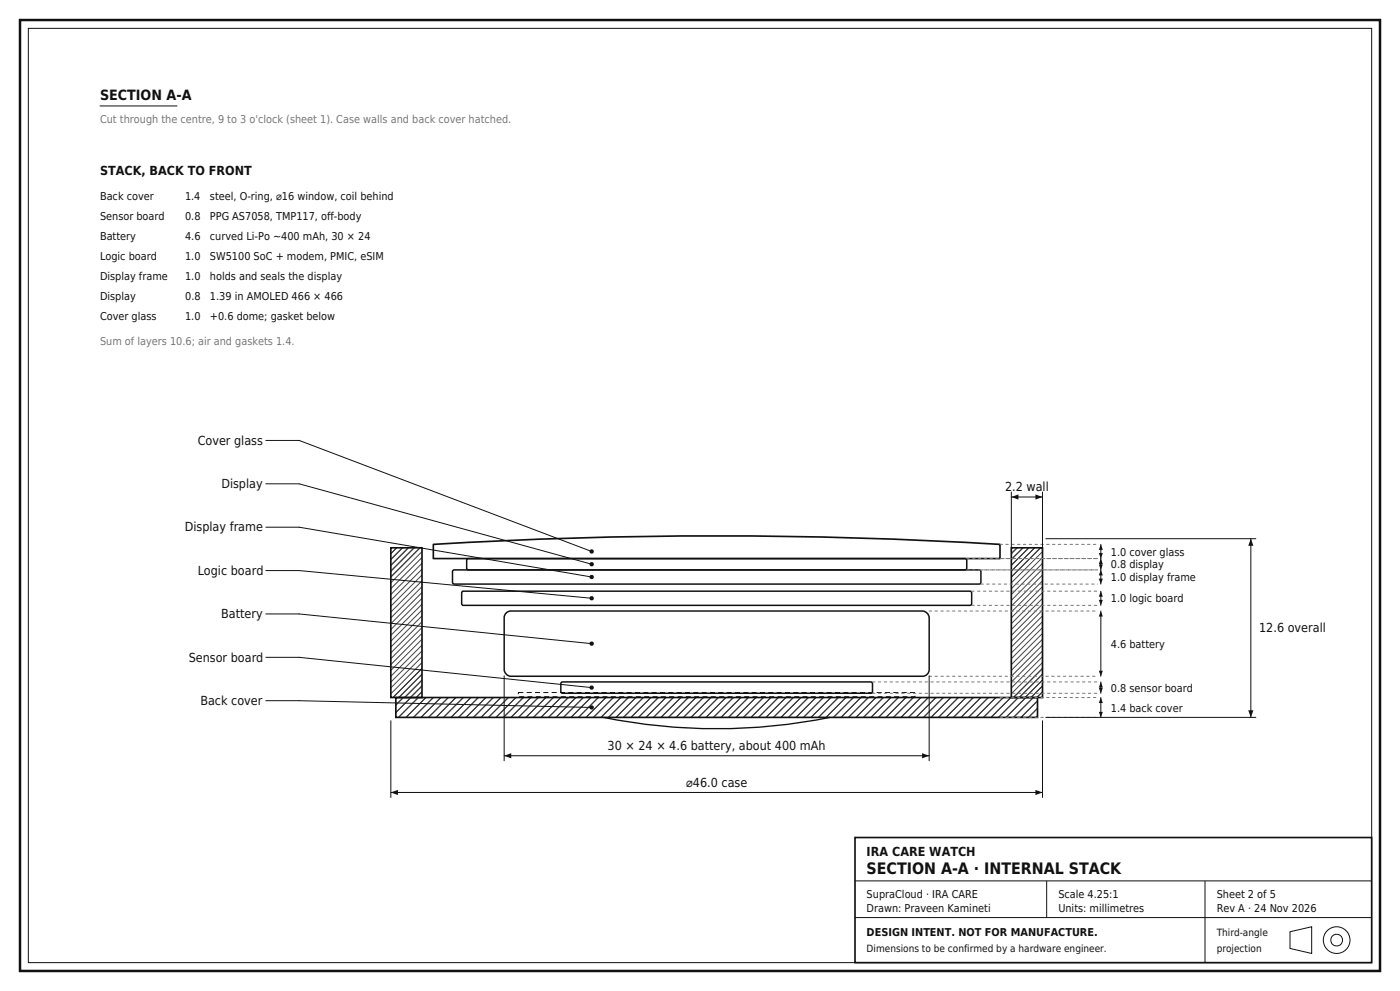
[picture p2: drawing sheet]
<svg xmlns="http://www.w3.org/2000/svg" width="315mm" height="223mm" viewBox="0 0 315 223" stroke-linecap="round" stroke-linejoin="round" font-family="sans-serif">
<path d="M4.5 4.5h306v213.8h-306z" fill="none" stroke="#111" stroke-width=".56"/>
<path d="M6.4 6.4h302.2v210h-302.2zM22.5 23.8h17.3" fill="none" stroke="#111" stroke-width=".22"/>
<path d="M87.9 123.1v33.7M95 123.1v33.7M227.5 123.1v33.7M234.6 123.1v33.7M89 156.8v4.4" fill="none" stroke="#000" stroke-width=".22"/>
<g fill="none" stroke="#444" stroke-width=".22">
<path d="M87.9 123.1v.1M89.2 123.1l-1.3 1.4M90.6 123.1l-2.7 2.7M91.9 123.1l-4 4M93.2 123.1l-5.3 5.3M94.5 123.1l-6.6 6.6M227.5 123.1v.1M228.9 123.1l-1.4 1.4M230.2 123.1l-2.7 2.7M231.5 123.1l-4 4M232.8 123.1l-5.3 5.3M234.1 123.1l-6.6 6.6"/>
<path d="M89.1 156.8h-.1M90.7 156.8l-1.7 1.7M92.4 156.8l-3.4 3.4M94.1 156.8l-4.4 4.4M95 150.2l-6.6 6.6M95 151.5l-5.3 5.3M95 152.8l-4 4M95 154.1l-2.7 2.7M95 155.4l-1.3 1.4M95 156.8h.1M95.8 156.8l-4.4 4.4M97.5 156.8l-4.5 4.4"/>
<path d="M99.2 156.8l-4.5 4.4M100.9 156.8l-4.5 4.4M102.6 156.8l-4.5 4.4M104.3 156.8l-4.5 4.4M105.9 156.8l-4.4 4.4M107.6 156.8l-4.4 4.4M109.3 156.8l-4.5 4.4M111 156.8l-4.5 4.4M112.7 156.8l-4.5 4.4M114.4 156.8l-4.5 4.4M116.1 156.8l-4.5 4.4M117.7 156.8l-4.4 4.4"/>
<path d="M119.4 156.8l-4.4 4.4M121.1 156.8l-4.4 4.4M122.8 156.8l-4.5 4.4M124.5 156.8l-4.5 4.4M126.2 156.8l-4.5 4.4M127.9 156.8l-4.5 4.4M129.6 156.8l-4.5 4.4M131.2 156.8l-4.4 4.4M132.9 156.8l-4.4 4.4M134.6 156.8l-4.4 4.4M136.3 156.8l-4.5 4.4M138 156.8l-4.5 4.4"/>
<path d="M139.7 156.8l-4.5 4.4M141.4 156.8l-4.5 4.4M143.1 156.8l-4.5 4.4M144.8 156.8l-4.5 4.4M146.4 156.8l-4.4 4.4M148.1 156.8l-4.4 4.4M149.8 156.8l-4.4 4.4M151.5 156.8l-4.5 4.4M153.2 156.8l-4.5 4.4M154.9 156.8l-4.5 4.4M156.6 156.8l-4.5 4.4M158.2 156.8l-4.4 4.4"/>
<path d="M159.9 156.8l-4.4 4.4M161.6 156.8l-4.4 4.4M163.3 156.8l-4.5 4.4M165 156.8l-4.5 4.4M166.7 156.8l-4.5 4.4M168.4 156.8l-4.5 4.4M170.1 156.8l-4.5 4.4M171.8 156.8l-4.5 4.4M173.4 156.8l-4.4 4.4M175.1 156.8l-4.4 4.4M176.8 156.8l-4.5 4.4M178.5 156.8l-4.5 4.4"/>
<path d="M180.2 156.8l-4.5 4.4M181.9 156.8l-4.5 4.4M183.6 156.8l-4.5 4.4M185.2 156.8l-4.4 4.4M186.9 156.8l-4.4 4.4M188.6 156.8l-4.4 4.4M190.3 156.8l-4.4 4.4M192 156.8l-4.5 4.4M193.7 156.8l-4.5 4.4M195.4 156.8l-4.5 4.4M197.1 156.8l-4.5 4.4M198.8 156.8l-4.5 4.4"/>
<path d="M200.4 156.8l-4.4 4.4M202.1 156.8l-4.4 4.4M203.8 156.8l-4.5 4.4M205.5 156.8l-4.5 4.4M207.2 156.8l-4.5 4.4M208.9 156.8l-4.5 4.4M210.6 156.8l-4.5 4.4M212.2 156.8l-4.4 4.4M213.9 156.8l-4.4 4.4M215.6 156.8l-4.4 4.4M217.3 156.8l-4.4 4.4M219 156.8l-4.5 4.4"/>
<path d="M220.7 156.8l-4.5 4.4M222.4 156.8l-4.5 4.4M224.1 156.8l-4.5 4.4M225.8 156.8l-4.5 4.4M227.4 156.8l-4.4 4.4M229.1 156.8l-4.4 4.4M230.8 156.8l-4.5 4.4M232.5 156.8l-4.5 4.4M233.5 157.5l-3.8 3.7M233.5 159.2l-2.1 2M234.6 151.5l-5.3 5.3M234.6 152.8l-4 4"/>
<path d="M234.6 154.1l-2.6 2.7M234.6 155.4l-1.3 1.4M234.6 156.8h.1M234.6 150.2l-6.6 6.6M233.5 160.9l-.4 .3"/>
</g>
<g fill="#000">
<path d="M89.2 123.1l-1.3 33.7zM90.6 123.1l-2.7 33.7zM91.9 123.1l-4 33.7zM93.2 123.1l-5.3 33.7zM94.5 123.1l-6.6 33.7zM95 123.1l-6.6 33.7zM95 123.1l-5.3 33.7zM95 123.1l-4 33.7zM95 123.1l-2.7 33.7zM95 123.1l-1.3 33.7zM228.9 123.1l-1.4 33.7zM230.2 123.1l-2.7 33.7z"/>
<path d="M231.5 123.1l-4 33.7zM232.8 123.1l-5.3 33.7zM234.1 123.1l-6.6 33.7zM234.6 123.1l-6.6 33.7zM234.6 123.1l-5.3 33.7zM234.6 123.1l-4 33.7zM234.6 123.1l-2.6 33.7zM234.6 123.1l-1.3 33.7zM90.7 156.8l-1.7 4.4zM92.4 156.8l-3.4 4.4zM89.7 161.2l4.4-4.4zM91.4 161.2l4.4-4.4z"/>
<path d="M93 161.2l4.5-4.4zM94.7 161.2l4.5-4.4zM96.4 161.2l4.5-4.4zM98.1 161.2l4.5-4.4zM99.8 161.2l4.5-4.4zM101.5 161.2l4.4-4.4zM103.2 161.2l4.4-4.4zM104.8 161.2l4.5-4.4zM106.5 161.2l4.5-4.4zM108.2 161.2l4.5-4.4zM109.9 161.2l4.5-4.4zM111.6 161.2l4.5-4.4z"/>
<path d="M113.3 161.2l4.4-4.4zM115 161.2l4.4-4.4zM116.7 161.2l4.4-4.4zM118.3 161.2l4.5-4.4zM120 161.2l4.5-4.4zM121.7 161.2l4.5-4.4zM123.4 161.2l4.5-4.4zM125.1 161.2l4.5-4.4zM126.8 161.2l4.4-4.4zM128.5 161.2l4.4-4.4zM130.2 161.2l4.4-4.4zM131.8 161.2l4.5-4.4z"/>
<path d="M133.5 161.2l4.5-4.4zM135.2 161.2l4.5-4.4zM136.9 161.2l4.5-4.4zM138.6 161.2l4.5-4.4zM140.3 161.2l4.5-4.4zM142 161.2l4.4-4.4zM143.7 161.2l4.4-4.4zM145.4 161.2l4.4-4.4zM147 161.2l4.5-4.4zM148.7 161.2l4.5-4.4zM150.4 161.2l4.5-4.4zM152.1 161.2l4.5-4.4z"/>
<path d="M153.8 161.2l4.4-4.4zM155.5 161.2l4.4-4.4zM157.2 161.2l4.4-4.4zM158.8 161.2l4.5-4.4zM160.5 161.2l4.5-4.4zM162.2 161.2l4.5-4.4zM163.9 161.2l4.5-4.4zM165.6 161.2l4.5-4.4zM167.3 161.2l4.5-4.4zM169 161.2l4.4-4.4zM170.7 161.2l4.4-4.4zM172.3 161.2l4.5-4.4z"/>
<path d="M174 161.2l4.5-4.4zM175.7 161.2l4.5-4.4zM177.4 161.2l4.5-4.4zM179.1 161.2l4.5-4.4zM180.8 161.2l4.4-4.4zM182.5 161.2l4.4-4.4zM184.2 161.2l4.4-4.4zM185.9 161.2l4.4-4.4zM187.5 161.2l4.5-4.4zM193.7 156.8l-4.5 4.4zM195.4 156.8l-4.5 4.4zM192.6 161.2l4.5-4.4z"/>
<path d="M194.3 161.2l4.5-4.4zM196 161.2l4.4-4.4zM197.7 161.2l4.4-4.4zM199.3 161.2l4.5-4.4zM201 161.2l4.5-4.4zM202.7 161.2l4.5-4.4zM204.4 161.2l4.5-4.4zM206.1 161.2l4.5-4.4zM212.2 156.8l-4.4 4.4zM209.5 161.2l4.4-4.4zM211.2 161.2l4.4-4.4zM212.9 161.2l4.4-4.4z"/>
<path d="M219 156.8l-4.5 4.4zM216.2 161.2l4.5-4.4zM217.9 161.2l4.5-4.4zM219.6 161.2l4.5-4.4zM221.3 161.2l4.5-4.4zM223 161.2l4.4-4.4zM229.1 156.8l-4.4 4.4zM226.3 161.2l4.5-4.4zM228 161.2l4.5-4.4zM233.5 156.8l-3.8 4.4zM233.5 156.8l-2.1 4.4z"/>
</g>
<path d="M95 123.1l-7.1 33.7zM234.6 123.1l-7.1 33.7z" fill="#000" stroke="#444" stroke-width=".22"/>
<path d="M87.9 123.1h7v33.7h-7zM97.5 122.4a1063.2 1063.2 0 0 1 127.5 0v3.2h-127.5zM227.5 123.1h7.1v33.7h-7.1zM89.1 156.8h144.3v4.4h-144.3z" fill="none" stroke="#111" stroke-width=".37"/>
<path d="M233.3 156.8v4.4" fill="none" stroke="#000" stroke-width=".39"/>
<path d="M135.8 161.2a128.8 128.8 0 0 0 51 0" fill="none" stroke="#111" stroke-width=".3"/>
<path d="M102 128.2l118.3-.1 .4 .4v2.4l-.4 .4h-118.1l-.4-.4v-2.4zM103.9 133.1l.4-.2h113.9l.4 .4v2.4l-.4 .4h-113.9l-.4-.4zM105.1 125.7l.3-.1h111.7l.4 .3v1.8l-.4 .4h-111.7l-.4-.4zM114.1 137.6l.8-.3h92.7a1.6 1.6 0 0 1 1.5 1.5v11.7a1.5 1.5 0 0 1-1.5 1.5h-92.7a1.6 1.6 0 0 1-1.5-1.5v-11.7l.1-.4zM126.4 153.3h69.5l.4 .4v1.8l-.4 .3h-69.3l-.4-.3v-1.8z" fill="none" stroke="#111" stroke-width=".34"/>
<path d="M116.6 155.7h89.3v.9h-89.3z" fill="none" stroke="#111" stroke-width=".22" stroke-dasharray="1.1 .7" stroke-linecap="butt"/>
<circle cx="133.1" cy="159" r=".49" fill="#111"/>
<path d="M67.3 157.5l65.8 1.5z" fill="#000" stroke="#111" stroke-width=".22"/>
<path d="M59.8 157.5h7.5" fill="none" stroke="#111" stroke-width=".22"/>
<circle cx="133.1" cy="154.6" r=".49" fill="#111"/>
<path d="M67.3 147.8l65.8 6.8z" fill="#000" stroke="#111" stroke-width=".22"/>
<path d="M59.8 147.8h7.5" fill="none" stroke="#111" stroke-width=".22"/>
<circle cx="133.1" cy="144.7" r=".49" fill="#111"/>
<path d="M67.3 138l65.8 6.7z" fill="#000" stroke="#111" stroke-width=".22"/>
<path d="M59.8 138h7.5" fill="none" stroke="#111" stroke-width=".22"/>
<circle cx="133.1" cy="134.5" r=".49" fill="#111"/>
<path d="M67.3 128.2l65.8 6.3z" fill="#000" stroke="#111" stroke-width=".22"/>
<path d="M59.8 128.2h7.5" fill="none" stroke="#111" stroke-width=".22"/>
<circle cx="133.1" cy="129.7" r=".49" fill="#111"/>
<path d="M67.3 118.5l65.8 11.2z" fill="#000" stroke="#111" stroke-width=".22"/>
<path d="M59.8 118.5h7.5" fill="none" stroke="#111" stroke-width=".22"/>
<circle cx="133.1" cy="126.8" r=".49" fill="#111"/>
<path d="M67.3 108.8l65.8 18z" fill="#000" stroke="#111" stroke-width=".22"/>
<path d="M59.8 108.8h7.5" fill="none" stroke="#111" stroke-width=".22"/>
<circle cx="133.1" cy="124" r=".49" fill="#111"/>
<path d="M67.3 99l65.8 25z" fill="#000" stroke="#111" stroke-width=".22"/>
<path d="M59.8 99h7.5M247.7 156.8v4.4" fill="none" stroke="#111" stroke-width=".22"/>
<path d="M225 156.8h21.9M225 161.2h21.9" fill="none" stroke="#777" stroke-width=".22" stroke-dasharray=".6 .7"/>
<g fill="#111">
<path d="M247.7 156.8l.4 1.2h-.9z"/>
<path d="M247.2 160h.9l-.4 1.2z"/>
</g>
<path d="M196.3 153.3h50.6M196.3 155.8h50.6" fill="none" stroke="#777" stroke-width=".22" stroke-dasharray=".6 .7"/>
<path d="M247.7 153.3v2.5" fill="none" stroke="#111" stroke-width=".22"/>
<g fill="#111">
<path d="M247.7 153.3l.4 1.2h-.9z"/>
<path d="M247.2 154.6h.9l-.4 1.2z"/>
</g>
<path d="M209.1 137.3h37.8M209.1 152h37.8" fill="none" stroke="#777" stroke-width=".22" stroke-dasharray=".6 .7"/>
<path d="M247.7 137.3v14.7" fill="none" stroke="#111" stroke-width=".22"/>
<g fill="#111">
<path d="M247.7 137.3l.4 1.3h-.9z"/>
<path d="M247.2 150.8h.9l-.4 1.2z"/>
</g>
<path d="M218.6 132.9h28.3M218.6 136.1h28.3" fill="none" stroke="#777" stroke-width=".22" stroke-dasharray=".6 .7"/>
<path d="M247.7 132.9v3.2" fill="none" stroke="#111" stroke-width=".22"/>
<g fill="#111">
<path d="M247.7 132.9l.4 1.2h-.9z"/>
<path d="M247.2 134.8h.9l-.4 1.3z"/>
</g>
<path d="M220.7 128.1h26.2M220.7 131.3h26.2" fill="none" stroke="#777" stroke-width=".22" stroke-dasharray=".6 .7"/>
<path d="M247.7 128.1v3.2" fill="none" stroke="#111" stroke-width=".22"/>
<g fill="#111">
<path d="M247.7 128.1l.4 1.2h-.9z"/>
<path d="M247.2 130h.9l-.4 1.3z"/>
</g>
<path d="M217.5 125.6h29.4M217.5 128.1h29.4" fill="none" stroke="#777" stroke-width=".22" stroke-dasharray=".6 .7"/>
<path d="M247.7 125.6v2.5" fill="none" stroke="#111" stroke-width=".22"/>
<g fill="#111">
<path d="M247.7 125.6l.4 1.2h-.9z"/>
<path d="M247.2 126.9h.9l-.4 1.2z"/>
</g>
<path d="M225 122.4h21.9M225 125.6h21.9" fill="none" stroke="#777" stroke-width=".22" stroke-dasharray=".6 .7"/>
<path d="M247.7 122.4v3.2" fill="none" stroke="#111" stroke-width=".22"/>
<g fill="#111">
<path d="M247.7 122.4l.4 1.2h-.9z"/>
<path d="M247.2 124.3h.9l-.4 1.3z"/>
</g>
<path d="M235.3 121.1h47.3M281.4 121.1v40.1M235.3 161.2h47.3" fill="none" stroke="#111" stroke-width=".22"/>
<g fill="#111">
<path d="M281.4 121.1l.6 1.6h-1.1z"/>
<path d="M280.9 159.7h1.1l-.6 1.5z"/>
</g>
<path d="M87.9 162v17.2M87.9 178.1h146.7M234.6 162v17.2" fill="none" stroke="#111" stroke-width=".22"/>
<g fill="#111">
<path d="M87.9 178.1l1.6-.6v1.2z"/>
<path d="M233 177.5l1.6 .6-1.6 .6z"/>
</g>
<path d="M227.5 110.6v13.5M227.5 111.7h7.1M234.6 110.6v13.5" fill="none" stroke="#111" stroke-width=".22"/>
<g fill="#111">
<path d="M227.5 111.7l1.6-.6v1.2z"/>
<path d="M233 111.1l1.6 .6-1.6 .6z"/>
</g>
<path d="M113.4 151.9v19.1M209.1 151.9v19.1M113.4 169.9h95.7" fill="none" stroke="#111" stroke-width=".22"/>
<g fill="#111">
<path d="M113.4 169.9l1.6-.6v1.2z"/>
<path d="M207.5 169.3l1.6 .6-1.6 .6z"/>
</g>
<path d="M192.4 188.2h116.2v28.2h-116.2z" fill="#fff" stroke="#111" stroke-width=".37"/>
<g fill="none" stroke="#111" stroke-width=".22">
<path d="M192.4 198h116.2M235.5 198v8.2M271.1 198v18.4M192.4 206.2h116.2M290.2 209.4l4.9-1.1v6l-4.9-1.1z"/>
<circle cx="300.7" cy="211.3" r="1.32"/>
<circle cx="300.7" cy="211.3" r="3"/>
</g>
<text font-size="3.6" fill="#111" x="195" y="196.5">SECTION A-A · INTERNAL STACK</text>
<text font-size="3.2" fill="#111" x="22.5" y="22.5">SECTION A-A</text>
<g font-size="2.8" fill="#111">
<text x="22.5" y="39.4">STACK, BACK TO FRONT</text>
<text x="44.5" y="99.9">Cover glass</text>
<text x="49.8" y="109.7">Display</text>
<text x="226.2" y="110.4">2.2 wall</text>
<text x="41.6" y="119.4">Display frame</text>
<text x="44.5" y="129.2">Logic board</text>
<text x="49.8" y="138.9">Battery</text>
<text x="283.3" y="142.1">12.6 overall</text>
<text x="42.5" y="148.7">Sensor board</text>
<text x="45.1" y="158.4">Back cover</text>
<text x="136.7" y="168.6">30 × 24 × 4.6 battery, about 400 mAh</text>
<text x="154.4" y="176.8">⌀46.0 case</text>
<text x="195" y="192.4">IRA CARE WATCH</text>
</g>
<g font-size="2.4" fill="#777">
<text x="22.5" y="27.7">Cut through the centre, 9 to 3 o'clock (sheet 1). Case walls and back cover hatched.</text>
<text x="22.5" y="77.6">Sum of layers 10.6; air and gaskets 1.4.</text>
</g>
<g font-size="2.4" fill="#111">
<text x="22.5" y="45">Back cover</text>
<text x="41.6" y="45">1.4</text>
<text x="47.2" y="45">steel, O-ring, ⌀16 window, coil behind</text>
<text x="22.5" y="49.5">Sensor board</text>
<text x="22.5" y="54">Battery</text>
<text x="41.6" y="54">4.6</text>
<text x="41.6" y="49.5">0.8</text>
<text x="47.2" y="49.5">PPG AS7058, TMP117, off-body</text>
<text x="47.2" y="54">curved Li-Po ~400 mAh, 30 × 24</text>
<text x="22.5" y="58.5">Logic board</text>
<text x="41.6" y="58.5">1.0</text>
<text x="47.2" y="58.5">SW5100 SoC + modem, PMIC, eSIM</text>
<text x="22.5" y="63">Display frame</text>
<text x="41.6" y="63">1.0</text>
<text x="47.2" y="63">holds and seals the display</text>
<text x="22.5" y="67.5">Display</text>
<text x="22.5" y="72">Cover glass</text>
<text x="41.6" y="72">1.0</text>
<text x="41.7" y="67.5">0.8</text>
<text x="47.2" y="72">+0.6 dome; gasket below</text>
<text x="47.2" y="67.5">1.39 in AMOLED 466 × 466</text>
<text x="249.9" y="124.9">1.0 cover glass</text>
<text x="249.9" y="130.6">1.0 display frame</text>
<text x="249.9" y="127.8">0.8 display</text>
<text x="249.9" y="135.4">1.0 logic board</text>
<text x="249.9" y="145.6">4.6 battery</text>
<text x="249.9" y="155.5">0.8 sensor board</text>
<text x="249.9" y="160">1.4 back cover</text>
<text x="195" y="201.8">SupraCloud · IRA CARE</text>
<text x="238.1" y="201.8">Scale 4.25:1</text>
<text x="273.8" y="201.8">Sheet 2 of 5</text>
<text x="195" y="204.9">Drawn: Praveen Kamineti</text>
<text x="238.1" y="204.9">Units: millimetres</text>
<text x="273.8" y="204.9">Rev A · 24 Nov 2026</text>
<text x="195" y="210.4">DESIGN INTENT. NOT FOR MANUFACTURE.</text>
</g>
<g font-size="2.2" fill="#111">
<text x="195" y="213.9">Dimensions to be confirmed by a hardware engineer.</text>
<text x="273.8" y="210.4">Third-angle</text>
<text x="273.8" y="213.9">projection</text>
</g>
</svg>
